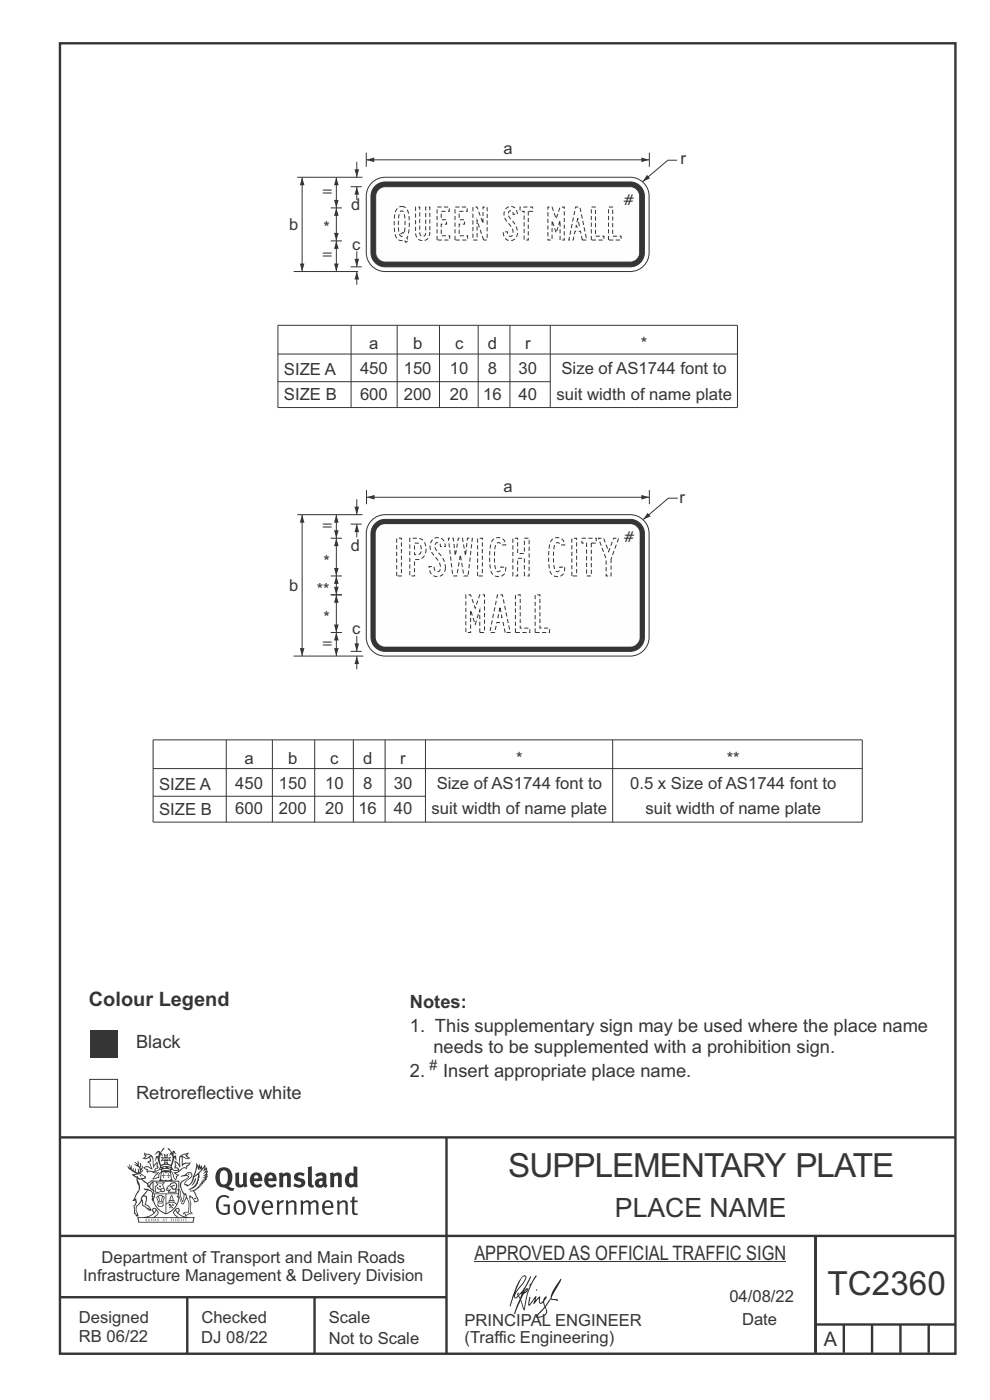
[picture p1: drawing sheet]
<svg xmlns="http://www.w3.org/2000/svg" width="210mm" height="297mm" viewBox="0 0 210 297" stroke-linecap="round" stroke-linejoin="round" font-family="sans-serif">
<path d="M12.7 241.3h190M94.7 241.4v45.8M12.7 275.2h82M12.7 262.2h190.1M39.7 275.2v12M66.7 275.2v12M173 262.1v24.9M173 281h29.7M179 281v6M185 281v6M191 281v6M197 281v6" fill="none" stroke="#373435" stroke-width=".51"/>
<g fill="#373435">
<path d="M47 248.4a2.55 2.55 0 0 0 0 2.7l.3 .2a.81 .81 0 0 0 1-1v-.5a1.04 1.04 0 0 0-1.1-1.5zM46.3 248.1a1.82 1.82 0 0 1 2.1-.2 1.82 1.82 0 0 1 .9 1.8 2.29 2.29 0 0 1-.8 2l.7 .3h.5l-.2 .6a2.87 2.87 0 0 1-2-.7 2.12 2.12 0 0 1-1.7-3.1z" fill-rule="evenodd"/>
<path d="M49.9 248.9l.8-.2v2a.46 .46 0 0 0 .3 .6 .46 .46 0 0 0 .6-.3v-2.1l.7-.2v2.4l.2 .5-.5 .3-.3-.3a1.02 1.02 0 0 1-1.2 .3 1.02 1.02 0 0 1-.6-1.1z" fill-rule="evenodd"/>
<path d="M54 249.5l-.1 .5h.9a.49 .49 0 0 0-.2-.6 .49 .49 0 0 0-.6 .1zM53.4 249.1a1.34 1.34 0 0 1 1.6-.2 1.34 1.34 0 0 1 .6 1.5v.2h-1.7a.77 .77 0 0 0 .5 .8 .77 .77 0 0 0 .9-.4l.3 .5a1.59 1.59 0 0 1-2 .2 1.59 1.59 0 0 1-.5-2.1z" fill-rule="evenodd"/>
<path d="M57 249.5l-.1 .5h1a.49 .49 0 0 0-.2-.6 .49 .49 0 0 0-.7 .1zM56.4 249.1a1.34 1.34 0 0 1 1.6-.2 1.34 1.34 0 0 1 .7 1.5v.2h-1.8a.77 .77 0 0 0 .5 .8 .77 .77 0 0 0 .9-.4l.4 .5a1.59 1.59 0 0 1-2.1 .2 1.59 1.59 0 0 1-.5-2.1z" fill-rule="evenodd"/>
<path d="M59.2 248.9l.7-.2 .1 .4a.95 .95 0 0 1 1-.3 .95 .95 0 0 1 .7 .8v2.3h-.8v-2.3a.46 .46 0 0 0-.8 .1v2.2h-.8z" fill-rule="evenodd"/>
<path d="M62.6 249.1a1.75 1.75 0 0 1 2-.1l-.2 .5-.6-.2a.43 .43 0 0 0-.6 .3l.4 .3a1.04 1.04 0 0 1 1.2 1.1 1.04 1.04 0 0 1-1.4 1l-1.2-.4 .3-.6 1 .4 .4-.4a.88 .88 0 0 0-1-.5l-.4-.2-.1-.4z" fill-rule="evenodd"/>
<path d="M65.3 247.6l.8-.2 .1 3.8 .3 .2 .1 .4a.88 .88 0 0 1-1 0 .88 .88 0 0 1-.3-1z" fill-rule="evenodd"/>
<path d="M67.8 250.6a.43 .43 0 0 0-.1 .7 .43 .43 0 0 0 .7-.1v-.7zM66.8 249.1a1.7 1.7 0 0 1 2.4 .1v1.9l.3 .4-.4 .5-.5-.4a1.03 1.03 0 0 1-1.7-.1 1.03 1.03 0 0 1 .8-1.5h.7v-.4a.8 .8 0 0 0-1.2 .1z" fill-rule="evenodd"/>
<path d="M70 248.9l.7-.2 .1 .4a.95 .95 0 0 1 1-.3 .95 .95 0 0 1 .7 .8v2.3h-.8v-2.3a.46 .46 0 0 0-.8 .1v2.2h-.8z" fill-rule="evenodd"/>
<path d="M74.3 249.5a1.48 1.48 0 0 0 0 1.7h.5l.2-.1v-1.5l-.3-.2zM75 247.4l.8 .1 .1 4.4h-.7l-.1-.2a1.26 1.26 0 0 1-1.4 0 1.26 1.26 0 0 1-.5-1.3 1.29 1.29 0 0 1 .4-1.4 1.29 1.29 0 0 1 1.4-.1z" fill-rule="evenodd"/>
<path d="M46.4 253.9a1.72 1.72 0 0 1 2.3 0l-.3 .3a1.24 1.24 0 0 0-1.4-.2 1.24 1.24 0 0 0-.6 1.4 1.49 1.49 0 0 0 1.2 1.9l.7-.1v-1.3h-.8l-.1-.4h1.3v1.9a1.93 1.93 0 0 1-2.2 0 1.93 1.93 0 0 1-.7-2.2l.2-.8z" fill-rule="evenodd"/>
<path d="M50.4 255.1a1.65 1.65 0 0 0 .2 2.2 .99 .99 0 0 0 1-1.4 .78 .78 0 0 0-.4-.8 .78 .78 0 0 0-.8 0zM50 254.9a1.33 1.33 0 0 1 1.6-.1 1.33 1.33 0 0 1 .5 1.4 1.31 1.31 0 0 1-1.3 1.6 1.31 1.31 0 0 1-1.2-1.6v-.6z" fill-rule="evenodd"/>
<path d="M52.5 254.7l.4-.1 .9 2.6 .8-2.5h.5l-1.1 3h-.5z" fill-rule="evenodd"/>
<path d="M56.3 255.2l-.2 .7h1.3a.7 .7 0 0 0-.3-.8 .7 .7 0 0 0-.8 .1zM55.9 255a1.22 1.22 0 0 1 1.5-.2 1.22 1.22 0 0 1 .5 1.5h-1.8a.93 .93 0 0 0 .5 1 .93 .93 0 0 0 1.1-.2l.2 .3a1.43 1.43 0 0 1-1.8 .1 1.43 1.43 0 0 1-.6-1.7z" fill-rule="evenodd"/>
<path d="M58.7 254.7l.4-.1 .1 .5 .4-.4 .6-.1-.2 .5a.66 .66 0 0 0-.8 .7v1.9h-.4z" fill-rule="evenodd"/>
<path d="M60.6 254.7l.4-.1 .1 .5a.94 .94 0 0 1 1-.5 .94 .94 0 0 1 .8 .8v2.3h-.5l-.1-2.5a.81 .81 0 0 0-1.2 .3v2.2h-.4z" fill-rule="evenodd"/>
<path d="M63.7 254.7l.5-.1 .1 .5 .4-.3a.78 .78 0 0 1 1.1 .3 .9 .9 0 0 1 1-.5 .9 .9 0 0 1 .8 .8v2.3h-.5l-.1-2.5a.67 .67 0 0 0-1.1 .3v2.2h-.5v-2.4l-.4-.3-.7 .4v2.3h-.5z" fill-rule="evenodd"/>
<path d="M69 255.2l-.1 .7h1.3a.7 .7 0 0 0-.3-.8 .7 .7 0 0 0-.9 .1zM68.7 255a1.22 1.22 0 0 1 1.5-.2 1.22 1.22 0 0 1 .5 1.5h-1.8a.93 .93 0 0 0 .4 1 .93 .93 0 0 0 1.2-.2l.1 .3a1.44 1.44 0 0 1-1.7 .1 1.44 1.44 0 0 1-.6-1.7z" fill-rule="evenodd"/>
<path d="M71.4 254.7l.5-.1 .1 .5a.94 .94 0 0 1 1-.5 .94 .94 0 0 1 .8 .8v2.3h-.5l-.1-2.5a.81 .81 0 0 0-1.2 .3v2.2h-.4z" fill-rule="evenodd"/>
<path d="M74.7 253.9l.5-.1v.9h.7l-.1 .3h-.6v2.2l.1 .2h.5l.1 .3a.75 .75 0 0 1-1.2-.6v-2.1h-.4v-.3h.4z" fill-rule="evenodd"/>
<path d="M30.8 244.9l1.1 .3-.9 .5h-.4l.6-.5zM31.8 245.4h.2a2.44 2.44 0 0 1 .4 1.9l.1 .5 .7-1-.1 .6 .3 .3a.57 .57 0 0 0-.6 .7l-1-.1-.5 .2 .2-.5-.8-.3 .7-.1 .9 .5 .1-.1-.6-1.3-.2-.2h.5zM30.7 244.4l-.1 .5 .2 .4-.6 .4a1.04 1.04 0 0 0 1.4-.1l.2 .6-.3 .1-.2 .4a.94 .94 0 0 1 .8 1.1l-.2-.1a1.16 1.16 0 0 0-1.5-.1l.3 .4 .4 .2 .1 .5 .2 .1 .1-.2a.94 .94 0 0 1 1.1 .2l.8 .1-1.2 1.2a1.13 1.13 0 0 0 1.2-.2l.4-.1-.1-.4 .5-.8a.83 .83 0 0 0-.6 1.1l-.3-.1-.7 .4 1.1-1.4-.5 .1-.5-.1 1.3-.5-.1-.1-.9 .4v-.3l.2-.2 .3 .1 .1-.3-.2-.4v-.6l-.1-.4-.7 1v-.7a1.42 1.42 0 0 0-1.6-1.8z" fill-rule="evenodd"/>
<path d="M38.5 245.2l.5-.2 .7-.1-.6 .3 .8 .5h-.3zM38.3 245.5l.2-.1 .1 2a1.69 1.69 0 0 1 1.6-.6l-.8 .5 .1 .5a1.1 1.1 0 0 0-1.5 .6l-.1-.5-.2-.2h-.5l.3-.4-.3-.7a1.42 1.42 0 0 1 .8 1.1l.2-.1zM37.1 246.2l.1 1-.2 .3 .1 .4h.5l.1 .2a.96 .96 0 0 1-1.1-.1l-.1 .1a1.06 1.06 0 0 0 1.3 .2v.1a.72 .72 0 0 1-1 .2l.3 .5 .6 .2-.4 .2-.1 .6-.2-.3-.4-1.1-.4-.4 .4 .9a1.54 1.54 0 0 0 .7 1.2l.2-.3a.58 .58 0 0 1 .4-.8l.2-.1h-.3l-.5-.3 .9-.5a.93 .93 0 0 1 1.2-.5v.2l.2-.2 .1-.5a.99 .99 0 0 0 .7-.8l-1.3 .1-.3 .2-.1-1.4 .9 .4 .9-.3h-.4l-.5-.4 .4-.7-.6 .2a1.46 1.46 0 0 0-1.4 2.1v.4l-.2-.4z" fill-rule="evenodd"/>
<path d="M35.6 248.9l.2 .1-.1 .3 .4 .1h-.4v.6l-.1-.6h-.3l.3-.1z" fill-rule="evenodd"/>
<path d="M34.6 248.9l.2 .1v.3l.3 .1h-.3l-.1 .6v-.6h-.4l.4-.1z" fill-rule="evenodd"/>
<path d="M34.3 248.8a.57 .57 0 0 1 .9 .2 .57 .57 0 0 1 .9-.2l.2 1.4h-.2a.57 .57 0 0 1-.9 0 .69 .69 0 0 1-1.1 0zM34.2 248.1l-.3 2.1-.2 .4h3l-.2-.4-.3-2.1h-.2v.2l-.8-.1-.8 .1v-.2z" fill-rule="evenodd"/>
<path d="M34.2 252.4a.3 .3 0 0 0 .6 0 .3 .3 0 0 0-.6 0zM33.3 250.9l.3 .3-.3 .4a.79 .79 0 0 0 0 1.3l.8-.2-.1-.3a.55 .55 0 0 1-.7-.6l.1-.1 .2 .3 .3 .2 .8-.2-.4-.7 .4-.4-.7 .2zM33 250.7l1.1 .2 .9-.2-.4 .6 .4 1.2a.56 .56 0 0 1-.8 .3l-.2 .1a.73 .73 0 0 1-.9 .1 .73 .73 0 0 1-.3-1v-.4l.6-.4z" fill-rule="evenodd"/>
<path d="M35.6 251.8l.7-.4a.58 .58 0 0 1 1-.1 .58 .58 0 0 1-.4 .9l-.3-.3a.43 .43 0 0 1 .6-.4 .57 .57 0 0 0-.8 .2l-.2-.1-.3 .1 .4 .2a.55 .55 0 0 0 .9 .4v.5h-1.3l.3-.4-.1-.1-.6 .1 .2-.3-.2-.1zM35.4 251.8l-.1 .2a.39 .39 0 0 0 .2 .6h.3l-.2 .4h1.9l-.1-.8a.86 .86 0 0 0-.1-1.3 .86 .86 0 0 0-1.3 .4z" fill-rule="evenodd"/>
<path d="M36 254.8h.8v.2h-.8zM36.4 253.8l.2 .8h-.4zM36.4 253.5l-.3 .5-.1 .6h-.2v.4l-.7 .4 .2 .1a1.48 1.48 0 0 1 2.1 .2l.2-.1-.6-.5v-.5h-.2l-.1-.6z" fill-rule="evenodd"/>
<path d="M35.8 255.4l.4 .1 .1 .3 .3-.2-.2-.2a.38 .38 0 0 1 .5 .5l-.2-.2-.3 .2 .3 .2-.3 .3-.1-.4-.4 .4-.1-.2 .4-.3-.1-.1-.2 .1z" fill-rule="evenodd"/>
<path d="M34.5 254h.2v.2l-.2 .6h-.2zM33.6 255.3h.9v.2a.55 .55 0 0 1-.8 .4v-.2l-.2-.1zM33.4 254h.2l.2 .8h-.2zM33.6 255l.8-.1 .1 .2h-.8zM33.8 253.7h.5l-.2 1.1h-.1zM33.3 253.8l-.1 .3 .3 1.1a.48 .48 0 0 0-.1 .6 .48 .48 0 0 0 .5 .2h.5a.49 .49 0 0 0 .2-.8l.3-1.1-.1-.3a1.42 1.42 0 0 0-1.5 0z" fill-rule="evenodd"/>
<path d="M33.7 251.5l.4 .1 .1 .3h-.3z" fill-rule="evenodd"/>
<path d="M41.3 250.1l.3-.2-.2 .8-.6 .8h-.2l.5-.7z" fill-rule="evenodd"/>
<path d="M39.7 249l.3-.2 .5 .2a.88 .88 0 0 1-.6 1.1 1.22 1.22 0 0 0-.8 1.3l.5 .2a.72 .72 0 0 0 .9-.4l.5-.8 .2-.6 .8-.6v.2a2.85 2.85 0 0 1-2 2.9l.1 .1a2.13 2.13 0 0 0 1.9-1.5v-.3a2.01 2.01 0 0 0 .3-1.7l1.1-1.3-.4 1 .7-.5-.7 1 .8-.4-.8 .8 .7-.2-.9 .6 .8-.1-.8 .4h.7l-.8 .3 .3 .2h-.4l.2 .3h-.4l.2 .3h-.4l.1 .2h-.1a2.16 2.16 0 0 1-2 1.1l.1 .2 .4-.1a.76 .76 0 0 1 .7 .8l.5 1.2-.6 .2a1.45 1.45 0 0 0-1.1-1.3l.2 1.8-.1 1.8 .4 .3a1.07 1.07 0 0 0-1.2 .4v-.3l-.5-.2a.87 .87 0 0 1 1.1-.1v-.7a4.4 4.4 0 0 0-.6-3.1l-.1-.3h-.2a2.16 2.16 0 0 1-.7-2.2l.3-.4 1.2-.7a.55 .55 0 0 0-.4-.8zM37.8 252.4a.76 .76 0 0 1 .3 1.1l.6 1.6 .4-1.7 .2 .1a.61 .61 0 0 1-.1 .9l-.3 .8-.2 .1-.7-1.6-.3 .1a1.18 1.18 0 0 0 .1-1.4zM41.8 247.5l.2 .7 .3-.5v.6l.4-.5a1.9 1.9 0 0 1-1.2 1.4l-.3 .3zM38.2 249.6l1.4-.2 .2 .2v.3l-.5 .2a1.26 1.26 0 0 0-.9 1.9l.2 .7a1.84 1.84 0 0 1 .1 2.1l-.4-1.4a.96 .96 0 0 0-.4-1.2l-.4 .2a.78 .78 0 0 1 0 1.3l.1 .3h.4l.4 1.1a.38 .38 0 0 0 .2 .4 .38 .38 0 0 0 .4-.1l.6-1.2a2.94 2.94 0 0 1 .4 2.5l-.1 .4h-.8l-.3 .4v.2l.4-.1 .1 .4 .2 .1a1.02 1.02 0 0 1 1.3-.5v-.4l-.3-.1 .1-1.8-.3-1.3h.1a1.14 1.14 0 0 1 .8 1 .63 .63 0 0 0 .8-.2 .63 .63 0 0 0-.2-.9l-.6-1.2 .9-.6 .2-.4h.3l-.1-.2h.4l-.1-.3h.3l-.1-.3 .5-.1-.2-.2 .6-.4v-.2h-.2l.4-.5h-.3l.3-.5-.4 .1 .4-.5v-.3l-.3 .2 .2-.7-.1-.2-.4 .3v-.8l-.6 .8-.2-.8-.2 .5-.3-.7-.1 .6-.5-.8-.1 1.4-.6 1.8a1.81 1.81 0 0 1-1 1.5l-.6-.2a1.75 1.75 0 0 1 1.1-1.2 .75 .75 0 0 0 .1-1.3 .75 .75 0 0 0-1.2 .4z" fill-rule="evenodd"/>
<path d="M41.2 254.1h.3l.2 .2-.4 .1z" fill-rule="evenodd"/>
<path d="M29.4 258.4h11.6l-.1 .8h-11.4zM31.3 258.2l.5-.1a2.48 2.48 0 0 0 1.4-1.3l.3 .5-.5 .6-.5 .3zM32.5 256.6l.3-.2 .2 .1-.3 .7zM37.2 256.8a2.65 2.65 0 0 0 1.8 1.4h-1.1l-.5-.3-.5-.6zM37.4 256.5l.2-.1 .3 .2-.3 .6zM29.2 258.2l.1 1.2h11.8l.2-1.1-.2-.1a4.1 4.1 0 0 1-3.3-.9l.3-.4-.1-.6a1.06 1.06 0 0 0-1.3 1l.2 .4 .6 .5h-4.7l.3-.1a.84 .84 0 0 0 .6-.8 .84 .84 0 0 0-.5-.8l-.3-.2h-.5l-.1 .6 .3 .4a4.2 4.2 0 0 1-3.4 .9z" fill-rule="evenodd"/>
<path d="M31 258.7l.1 .2h-.2zM31 258.5l-.3 .6 .4-.2 .2 .2z" fill-rule="evenodd"/>
<path d="M31.3 258.6h.3v.4a.25 .25 0 0 0 .2-.1 .25 .25 0 0 0-.1-.3h.1a.29 .29 0 0 1 0 .4 .29 .29 0 0 1-.4 0 .29 .29 0 0 1 0-.4z" fill-rule="evenodd"/>
<path d="M32.2 258.6a.22 .22 0 0 1 .3 .2 .22 .22 0 0 1-.3 .2zM32 258.6l.1 .4a.33 .33 0 0 0 .4 0 .33 .33 0 0 0 0-.4 .33 .33 0 0 0-.5 0z" fill-rule="evenodd"/>
<path d="M32.9 258.7l.1 .2h-.2zM32.9 258.5l-.2 .6 .3-.2 .2 .2z" fill-rule="evenodd"/>
<path d="M33.3 258.6h.2l.1 .1 .2-.1-.2 .2 .2 .3-.3-.3-.1 .3h-.1l.2-.3z" fill-rule="evenodd"/>
<path d="M34.7 258.7l.1 .2h-.2zM34.7 258.5l-.3 .6 .4-.2 .2 .2z" fill-rule="evenodd"/>
<path d="M35 258.5h.5l-.2 .1v.5h-.2l.1-.5z" fill-rule="evenodd"/>
<path d="M36.2 258.6l.3-.1-.1 .1v.2h.1h-.1v.3h-.2z" fill-rule="evenodd"/>
<path d="M36.7 258.6h.2v.5h-.2z" fill-rule="evenodd"/>
<path d="M37.3 258.6a.22 .22 0 0 1 .3 .2 .22 .22 0 0 1-.3 .2zM37.1 258.6v.4a.33 .33 0 0 0 .5 0 .33 .33 0 0 0 0-.4 .33 .33 0 0 0-.5 0z" fill-rule="evenodd"/>
<path d="M37.8 258.6l.4-.1-.2 .1v.2h.1h-.1v.2l.2 .1h-.4z" fill-rule="evenodd"/>
<path d="M38.4 258.6h.2l-.1 .4 .2 .1h-.3z" fill-rule="evenodd"/>
<path d="M38.9 258.6h.2v.5h-.2z" fill-rule="evenodd"/>
<path d="M39.3 258.6h.2h-.1l.2 .3-.2 .2-.1-.1v-.1l.2 .1z" fill-rule="evenodd"/>
<path d="M34.2 247.4a1.51 1.51 0 0 1 2 .2 2.67 2.67 0 0 0-2.1 0zM35.7 247.6l.4 .1 .1 .3-.4-.1zM34.6 247.6h.5l.1 .2h-.4zM34 247.8l.3 .2h-.3zM34.9 246.9l.3-.2 .3 .2zM34.9 245.6l.2 .1v.3h-.2zM35 245.1l.2 .2 .2-.2-.1 .3h-.2zM35.1 246.3h.2l.1 .4-.2-.2-.2 .2zM35.3 245.7l.2-.1v.4h-.2zM34.4 245.7h.3l.1 .3-.4 .1 .2-.2zM35.7 245.7h.3l-.2 .2 .2 .2-.4-.1zM32.7 244.9l1-.5-.1 1-.2-.2-.3 .2-.3 1.1 .5-1 .3 .9a1.84 1.84 0 0 1 .2 1.7l.4 .1a2.48 2.48 0 0 1 2.2 0l.2-.2-.2-.7 .7-1.8 .4 .7-.2-1-.2-.1-.2 .3v-.9l.6 .4-.6-.8-.3 .1-.1 .4-.5-.9-.5-.3 .2 .5 .6 .5-.5 .8 .4-.4a2.06 2.06 0 0 1 0 2.3l-.5-.2-.2-.6 .1-.1 .8 .2-.4-.5 .4-.5-.7 .2-.2-.2 .2-.7-.5 .4-.5-.4 .2 .7-.2 .2-.7-.2 .4 .5-.4 .5 .8-.2 .1 .1-.2 .6-.5 .2a2.02 2.02 0 0 1 0-2.2l.3 .5-.1-.7-.3-.1 .8-1.2-.4 .3-.5 .8-.2-.3a.8 .8 0 0 0-.8 .5z" fill-rule="evenodd"/>
<path d="M29.2 250.1l.3 .1a.61 .61 0 0 1 .8 .4l.3 .2a.8 .8 0 0 1 .6 1l.4 .1 .5 .5a1 1 0 0 1 .5 1.1l-.1 .7v-.5h-.1a.96 .96 0 0 0-.8-1.3l-.2-.2h-.7l-.1-.1-.1 .1 .1 .3h.6l-1.2 1.3-.2 1-.4 .6a1.33 1.33 0 0 0-.5 1.8l.2 .5a1.26 1.26 0 0 1-.5-1.5l-.1-.3a1.56 1.56 0 0 0 .4-1.7l-.3 .2 .2-.5a3.2 3.2 0 0 0 .7-3zM30.4 253.9h.4a2.06 2.06 0 0 1-.1 1.6l.7 .5 .4 .4-.6-.1-.8-.6-.1-.9a.51 .51 0 0 1 .1-.9zM28.6 249.3a1.52 1.52 0 0 1 2.1 .5l-1.1 .2-.2-.1-.1-.4h-.5zM27.5 247v.8l-.3-.4h-.1a3.1 3.1 0 0 0 1.9 1.6l-1 .1 .5 .6 .5 .1 .1 1.1a1.84 1.84 0 0 1-.3 2.5l-.4 .9-.3 .4 .2 .1 .4-.1 .1 .4-.2 .5-.3 .2 .1 1.7h.2l.3 .5 .1 .1 .4-.1-.1-.5a1.3 1.3 0 0 1-.1-1.7l.9-1 .1 1.1 .6 .2 .5 .5 .1-.1 .2 .3h.5a1.85 1.85 0 0 0-1.2-1.4l.1-.3a1.39 1.39 0 0 0 0-1.4l-.5-.1 .5-.5a.66 .66 0 0 1 .9-.4 .66 .66 0 0 1 .3 .9l-.1 .4 .2-.1v.2l-.1 .3 .2 .5 .1-.3a2.24 2.24 0 0 0 .1-2.2 .73 .73 0 0 1-.7-.7 .73 .73 0 0 1 .6-.7v-.2a.94 .94 0 0 0-.9 .8 .48 .48 0 0 1-.1-.6 .48 .48 0 0 1 .5-.2l.5-.3a.51 .51 0 0 0-.8 .2l-.5 .2-1-.8h.6l.2-.5-1.2-.7 .5-.5v-.3l-.5 .4 .1-.2a.69 .69 0 0 0 .2-1v.4l-.2 .3v-1.1l-.3-.2 .1 .6-.1 .2-.4-1.3v.7l-.6-.4 .5 .7-.6-.2 .3 .3a1 1 0 0 1 .7 1.4l-.2-.8v.9l-.5-.2v-.8l-.2 .7-.2-.1-.1-.6-.2 .4-.2-.2 .1-.7-.2 .5z" fill-rule="evenodd"/>
<path d="M29.6 249.4l.2-.1 .3 .2z" fill-rule="evenodd"/>
<path d="M32.4 250.5h5.6v2l-.2-.1v-1.7h-5.2v2.5h5.2v-.8l.1 .2-.1 1.1v-.3h-2.5v4a4.1 4.1 0 0 0 2.6-3.6l.1-.1a4 4 0 0 1-2.8 3.9 4.2 4.2 0 0 1-2.8-4.7l.1 1.2 .1-.1a3.8 3.8 0 0 0 2.5 3.4v-4h-2.5l-.2-.9z" fill-rule="evenodd"/>
<path d="M19 218.5h5.9v5.9h-5.9z" fill-rule="evenodd"/>
<circle cx="40" cy="249.1" r=".17"/>
</g>
<path d="M19 229h5.9v5.9h-5.9z" fill-rule="evenodd" fill="#fefefe" stroke="#373435" stroke-width=".21"/>
<path d="M59 75.1h97.4M74.5 69v17.5M84.2 69v17.5M93.2 69v17.5M101.4 69v17.5M108.2 69v17.5M116.7 69v17.5M156.4 69h-97.4v17.5h97.4M156.4 69v17.5M59 81h57.7" fill="none" stroke="#373435" stroke-width=".21"/>
<path d="M78.9 38.8a4 4 0 0 1 2.8-1.2h52a4 4 0 0 1 4 4v12a4 4 0 0 1-4 4h-52a4 4 0 0 1-4-4v-12a4 4 0 0 1 1.2-2.8z" fill-rule="evenodd" fill="#fefefe" stroke="#373435" stroke-width=".21"/>
<path d="M79.8 39.3l1.2-.6 .7-.1h52a3 3 0 0 1 3 3v12a3 3 0 0 1-3 3h-52a3 3 0 0 1-3-3v-12a3 3 0 0 1 1.1-2.3z" fill-rule="evenodd" fill="#373435" stroke="#373435" stroke-width=".21"/>
<path d="M80.3 40.2l.9-.5 .5-.1h52a2.01 2.01 0 0 1 2 2v12a2.01 2.01 0 0 1-2 2h-52a2.01 2.01 0 0 1-2-2v-12l.1-.5z" fill-rule="evenodd" fill="#fefefe" stroke="#373435" stroke-width=".21"/>
<path d="M77.7 32.4v3M77.7 33.9h60" fill="none" stroke="#373435" stroke-width=".21"/>
<g fill="#373435">
<path d="M77.7 33.9l1.7-.5v1z"/>
<path d="M136 33.4l1.7 .5-1.7 .5z"/>
</g>
<path d="M137.7 32.4v3M143.6 34h-1.9l-5.4 4.6" fill="none" stroke="#373435" stroke-width=".21"/>
<path d="M137.3 37.1l.6 .7-1.6 .8z" fill="#373435"/>
<path d="M64.1 37.6v20M62.3 57.6h13.7M70.2 44.1h2.3M70.2 51.1h2.3" fill="none" stroke="#373435" stroke-width=".21"/>
<g fill="#373435">
<path d="M63.6 55.9h1l-.5 1.7z"/>
<path d="M64.1 37.6l.5 1.7h-1z"/>
</g>
<path d="M63.1 37.6h13.8M74.4 39.6h2.3M75.7 39.6v2.8" fill="none" stroke="#373435" stroke-width=".21"/>
<path d="M75.7 39.6l.5 1.7h-1z" fill="#373435"/>
<path d="M75.7 34.3v3.3" fill="none" stroke="#373435" stroke-width=".21"/>
<path d="M75.2 35.9h1l-.5 1.7z" fill="#373435"/>
<path d="M71.3 44.1v7" fill="none" stroke="#373435" stroke-width=".21"/>
<g fill="#373435">
<path d="M71.3 44.1l.5 1.7h-.9z"/>
<path d="M70.9 49.4h.9l-.5 1.7z"/>
</g>
<path d="M71.3 37.6v6.5" fill="none" stroke="#373435" stroke-width=".21"/>
<g fill="#373435">
<path d="M70.9 42.4h.9l-.5 1.7z"/>
<path d="M71.3 37.6l.5 1.7h-.9z"/>
</g>
<path d="M71.3 51.1v6.5" fill="none" stroke="#373435" stroke-width=".21"/>
<g fill="#373435">
<path d="M70.9 55.9h.9l-.5 1.7z"/>
<path d="M71.3 51.1l.5 1.7h-.9z"/>
</g>
<path d="M74.4 56.6h2.3M75.7 57.6v2.8" fill="none" stroke="#373435" stroke-width=".21"/>
<path d="M75.7 57.6l.5 1.7h-1z" fill="#373435"/>
<path d="M75.7 53.3v3.3" fill="none" stroke="#373435" stroke-width=".21"/>
<path d="M75.2 54.9h1l-.5 1.7z" fill="#373435"/>
<g fill="#252726">
<path d="M111.6 273.7l.2-.2-.5 .7zM110.4 274.5l.3 .1-.3 .7-.3-.4zM110.9 270.9l.5-.1a9.3 9.3 0 0 1-2 3.2l-.1 .2 1-2.5zM110.6 271a14.7 14.7 0 0 0-2.2 4.9l-.3 1.2 .1 .1 .8-2.4a.42 .42 0 0 0 .2 .7 .42 .42 0 0 0 .6-.3l.2-.2 .2 .6-1.1 3.1h.2l1.1-2.8 .6 1.9 .2 .2 .2-.5a13.5 13.5 0 0 1 2-6.2l.5-.5-.2-.2-1.6 2.1 .4-.1a14.9 14.9 0 0 0-1.3 5.1l-.4-1.2a1.39 1.39 0 0 1 .2-1.8l.1-.2a.92 .92 0 0 0 .8-1.2 .75 .75 0 0 0-.7 .7l-.2 .2 1.6-3.4h-.1l-.4 .7a10.5 10.5 0 0 1-2.2 3.2l.2-.4a.32 .32 0 0 0-.4 .2 .32 .32 0 0 0 .1 .4l-.5 .4a3.2 3.2 0 0 1 1.1-2.3l.5-.6a2.49 2.49 0 0 0 .7-1.6l-.3-.2z" fill-rule="evenodd"/>
<path d="M115.6 277.5a1.15 1.15 0 0 1 .1 1.3 1.15 1.15 0 0 1-1.2 .5h-.5zM112.3 275.1l-.3 1.7 .3 .2 1.2-1.5-.3 1.1 1.1-1.2a.94 .94 0 0 0 .4 1.2l.5-.3 .3 .9-1.2 1.3a.98 .98 0 0 0-.5 1 1.9 1.9 0 0 0 2.3-1.3l-.1-.3a1.02 1.02 0 0 1 .3-1.4l.5-.9 1.5 .3-.2-.5v.3l-1.1-.2v-.2l2-3.6 .1-.3-.1-.1-1.8 2.7a6.6 6.6 0 0 1-1.5 3l-.2-.2a1.01 1.01 0 0 1 .4-1.4l.1-.2-.3-.2-.3 .5-.2 .5-.5 .4-.2-.4 .1-.9-.2-.1-.8 .9 .2-.9h-.1l-1.4 1.7 .2-1.4v-.1z" fill-rule="evenodd"/>
<path d="M113.7 273.5l.3 .3h-.3z" fill-rule="evenodd"/>
</g>
<g fill="none" stroke="#373435" stroke-width=".21">
<path d="M75.7 139.2v2.8M48 157v17.4M57.8 157v17.4M66.8 157v17.4M75 157v17.4M81.7 157v17.4M90.2 157v17.4M130 157v17.4M182.9 157h-150.4v17.4h150.4M182.9 157v17.4M32.5 163.1h150.4M32.5 168.9h57.7"/>
<path d="M100.6 267.7h66.2"/>
</g>
<path d="M75.7 139.2l.5 1.7h-1z" fill="#373435"/>
<path d="M77.7 104v3M77.8 105.5h59.9" fill="none" stroke="#373435" stroke-width=".21"/>
<g fill="#373435">
<path d="M77.8 105.5l1.7-.5v1z"/>
<path d="M136 105l1.7 .5-1.7 .5z"/>
</g>
<path d="M137.7 104v3M143.8 105.7h-2l-5.4 4.6" fill="none" stroke="#373435" stroke-width=".21"/>
<path d="M137.4 108.8l.6 .7-1.6 .8z" fill="#373435"/>
<path d="M70.2 114.2h2.3M71.3 114.2v8M74.4 111.2h2.3M70.2 126.2h2.3" fill="none" stroke="#373435" stroke-width=".21"/>
<g fill="#373435">
<path d="M71.3 114.2l.5 1.7h-.9z"/>
<path d="M70.9 120.5h.9l-.5 1.7z"/>
</g>
<path d="M71.3 126.2v8" fill="none" stroke="#373435" stroke-width=".21"/>
<g fill="#373435">
<path d="M71.3 126.2l.5 1.7h-.9z"/>
<path d="M70.9 132.5h.9l-.5 1.7z"/>
</g>
<path d="M70.2 122.2h2.3M70.2 134.2h2.3M71.3 122.2v4" fill="none" stroke="#373435" stroke-width=".21"/>
<g fill="#373435">
<path d="M71.3 122.2l.5 1.7h-.9z"/>
<path d="M70.9 124.5h.9l-.5 1.7z"/>
</g>
<path d="M64.1 109.2v30M62.3 139.2h14.8" fill="none" stroke="#373435" stroke-width=".21"/>
<g fill="#373435">
<path d="M63.6 137.5h1l-.5 1.7z"/>
<path d="M64.1 109.2l.5 1.7h-1z"/>
</g>
<path d="M78.9 110.4a4 4 0 0 1 2.8-1.2h52a4 4 0 0 1 4 4v22a4 4 0 0 1-4 4h-52a4 4 0 0 1-4-4v-22a4 4 0 0 1 1.2-2.8z" fill-rule="evenodd" fill="#fefefe" stroke="#373435" stroke-width=".21"/>
<path d="M79.8 110.8l1.2-.5 .7-.1h52a3 3 0 0 1 3 3v22a3 3 0 0 1-3 3h-52a3 3 0 0 1-3-3v-22a3 3 0 0 1 1.1-2.4z" fill-rule="evenodd" fill="#373435" stroke="#373435" stroke-width=".21"/>
<path d="M80.3 111.8l.9-.5 .5-.1h52a2.01 2.01 0 0 1 2 2v22a2.01 2.01 0 0 1-2 2h-52a2.01 2.01 0 0 1-2-2v-22l.1-.5z" fill-rule="evenodd" fill="#fefefe"/>
<path d="M71.3 109.2v5" fill="none" stroke="#373435" stroke-width=".21"/>
<g fill="#373435">
<path d="M70.9 112.5h.9l-.5 1.7z"/>
<path d="M71.3 109.2l.5 1.7h-.9z"/>
</g>
<path d="M63.1 109.2h13.8M71.3 134.2v5" fill="none" stroke="#373435" stroke-width=".21"/>
<g fill="#373435">
<path d="M70.9 137.5h.9l-.5 1.7z"/>
<path d="M71.3 134.2l.5 1.7h-.9z"/>
</g>
<path d="M75.7 134.9v3.3" fill="none" stroke="#373435" stroke-width=".21"/>
<path d="M75.2 136.5h1l-.5 1.7z" fill="#373435"/>
<path d="M75.7 111.2v2.8M74.4 138.2h2.3" fill="none" stroke="#373435" stroke-width=".21"/>
<path d="M75.7 111.2l.5 1.7h-1z" fill="#373435"/>
<path d="M75.7 105.9v3.3" fill="none" stroke="#373435" stroke-width=".21"/>
<path d="M75.2 107.5h1l-.5 1.7z" fill="#373435"/>
<path d="M12.7 9.2h190v278h-190z" fill="none" stroke="#373435" stroke-width=".51"/>
<g font-size="11.1" fill="#fefefe">
<text x="83.3" y="122.2">IPSWICH CITY</text>
<text x="97.9" y="134.2">MALL</text>
</g>
<text font-size="9.7" fill="#fefefe" x="83.1" y="50.9">QUEEN ST MALL</text>
<g font-size="7.1" fill="#373435">
<text x="107.8" y="249.6">SUPPLEMENTARY PLATE</text>
<text x="175.6" y="274.6">TC2360</text>
</g>
<text font-size="5.6" fill="#373435" x="130.5" y="258.2">PLACE NAME</text>
<g font-size="4.2" fill="#373435">
<text x="18.8" y="213.4">Colour Legend</text>
<text x="100.6" y="267.2">APPROVED AS OFFICIAL TRAFFIC SIGN</text>
<text x="174.7" y="285.6">A</text>
</g>
<g font-size="3.9" fill="#373435">
<text x="86.9" y="213.8">Notes:</text>
<text x="86.9" y="219">1. This supplementary sign may be used where the place name</text>
<text x="28.9" y="222.3">Black</text>
<text x="91.9" y="223.3">needs to be supplemented with a prohibition sign.</text>
<text x="28.9" y="233.2">Retroreflective white</text>
<text x="86.9" y="228.5">2.</text>
<text x="94" y="228.5">Insert appropriate place name.</text>
</g>
<g font-size="3.5" fill="#373435">
<text x="106.8" y="32.7">a</text>
<text x="144.4" y="34.8">r</text>
<text x="74.5" y="44.7">d</text>
<text x="61.3" y="48.8">b</text>
<text x="68.6" y="49.4">*</text>
<text x="74.7" y="53">c</text>
<text x="78.3" y="74.1">a</text>
<text x="87.6" y="74.1">b</text>
<text x="96.5" y="74.1">c</text>
<text x="103.5" y="74.1">d</text>
<text x="111.4" y="74.1">r</text>
<text x="136" y="74.1">*</text>
<text x="60.2" y="79.6">SIZE A</text>
<text x="76.4" y="79.4">450</text>
<text x="85.6" y="79.4">150</text>
<text x="95.4" y="79.4">10</text>
<text x="103.5" y="79.4">8</text>
<text x="110" y="79.4">30</text>
<text x="119.1" y="79.4">Size of AS1744 font to</text>
<text x="60.2" y="84.9">SIZE B</text>
<text x="76.4" y="84.8">600</text>
<text x="85.6" y="84.8">200</text>
<text x="95.4" y="84.8">20</text>
<text x="102.5" y="84.8">16</text>
<text x="110" y="84.8">40</text>
<text x="118" y="84.8">suit width of name plate</text>
<text x="106.8" y="104.3">a</text>
<text x="144.2" y="106.8">r</text>
<text x="74.4" y="116.9">d</text>
<text x="61.3" y="125.4">b</text>
<text x="68.6" y="120.3">*</text>
<text x="67.2" y="126.3">**</text>
<text x="68.6" y="132.2">*</text>
<text x="74.7" y="134.6">c</text>
<text x="33.7" y="167.5">SIZE A</text>
<text x="49.9" y="167.4">450</text>
<text x="51.9" y="162">a</text>
<text x="59.2" y="167.4">150</text>
<text x="61.1" y="162">b</text>
<text x="69" y="167.4">10</text>
<text x="70.1" y="162">c</text>
<text x="77" y="162">d</text>
<text x="77" y="167.4">8</text>
<text x="83.5" y="167.4">30</text>
<text x="84.9" y="162">r</text>
<text x="92.6" y="167.4">Size of AS1744 font to</text>
<text x="109.5" y="162">*</text>
<text x="133.7" y="167.4">0.5 x Size of AS1744 font to</text>
<text x="154.2" y="162">**</text>
<text x="33.7" y="172.8">SIZE B</text>
<text x="49.9" y="172.7">600</text>
<text x="59.2" y="172.7">200</text>
<text x="69" y="172.7">20</text>
<text x="76" y="172.7">16</text>
<text x="83.5" y="172.7">40</text>
<text x="91.6" y="172.7">suit width of name plate</text>
<text x="136.9" y="172.7">suit width of name plate</text>
<text x="21.6" y="267.9">Department of Transport and Main Roads</text>
<text x="17.7" y="271.8">Infrastructure Management &amp; Delivery Division</text>
<text x="16.7" y="280.6">Designed</text>
<text x="42.7" y="280.6">Checked</text>
<text x="69.7" y="280.6">Scale</text>
<text x="98.5" y="281.3">PRINCIPAL ENGINEER</text>
<text x="154.7" y="276.2">04/08/22</text>
<text x="157.4" y="281.2">Date</text>
<text x="16.7" y="284.7">RB 06/22</text>
<text x="42.7" y="284.8">DJ 08/22</text>
<text x="69.7" y="285.2">Not to Scale</text>
<text x="98.5" y="284.8">(Traffic Engineering)</text>
</g>
<g font-size="3.2" fill="#373435">
<text x="68.1" y="41.5">=</text>
<text x="132.2" y="43.4">#</text>
<text x="68.1" y="55">=</text>
<text x="68.1" y="112.4">=</text>
<text x="132.3" y="115">#</text>
<text x="68.1" y="137.4">=</text>
</g>
<text font-size="3" fill="#373435" x="91.1" y="227">#</text>
</svg>
